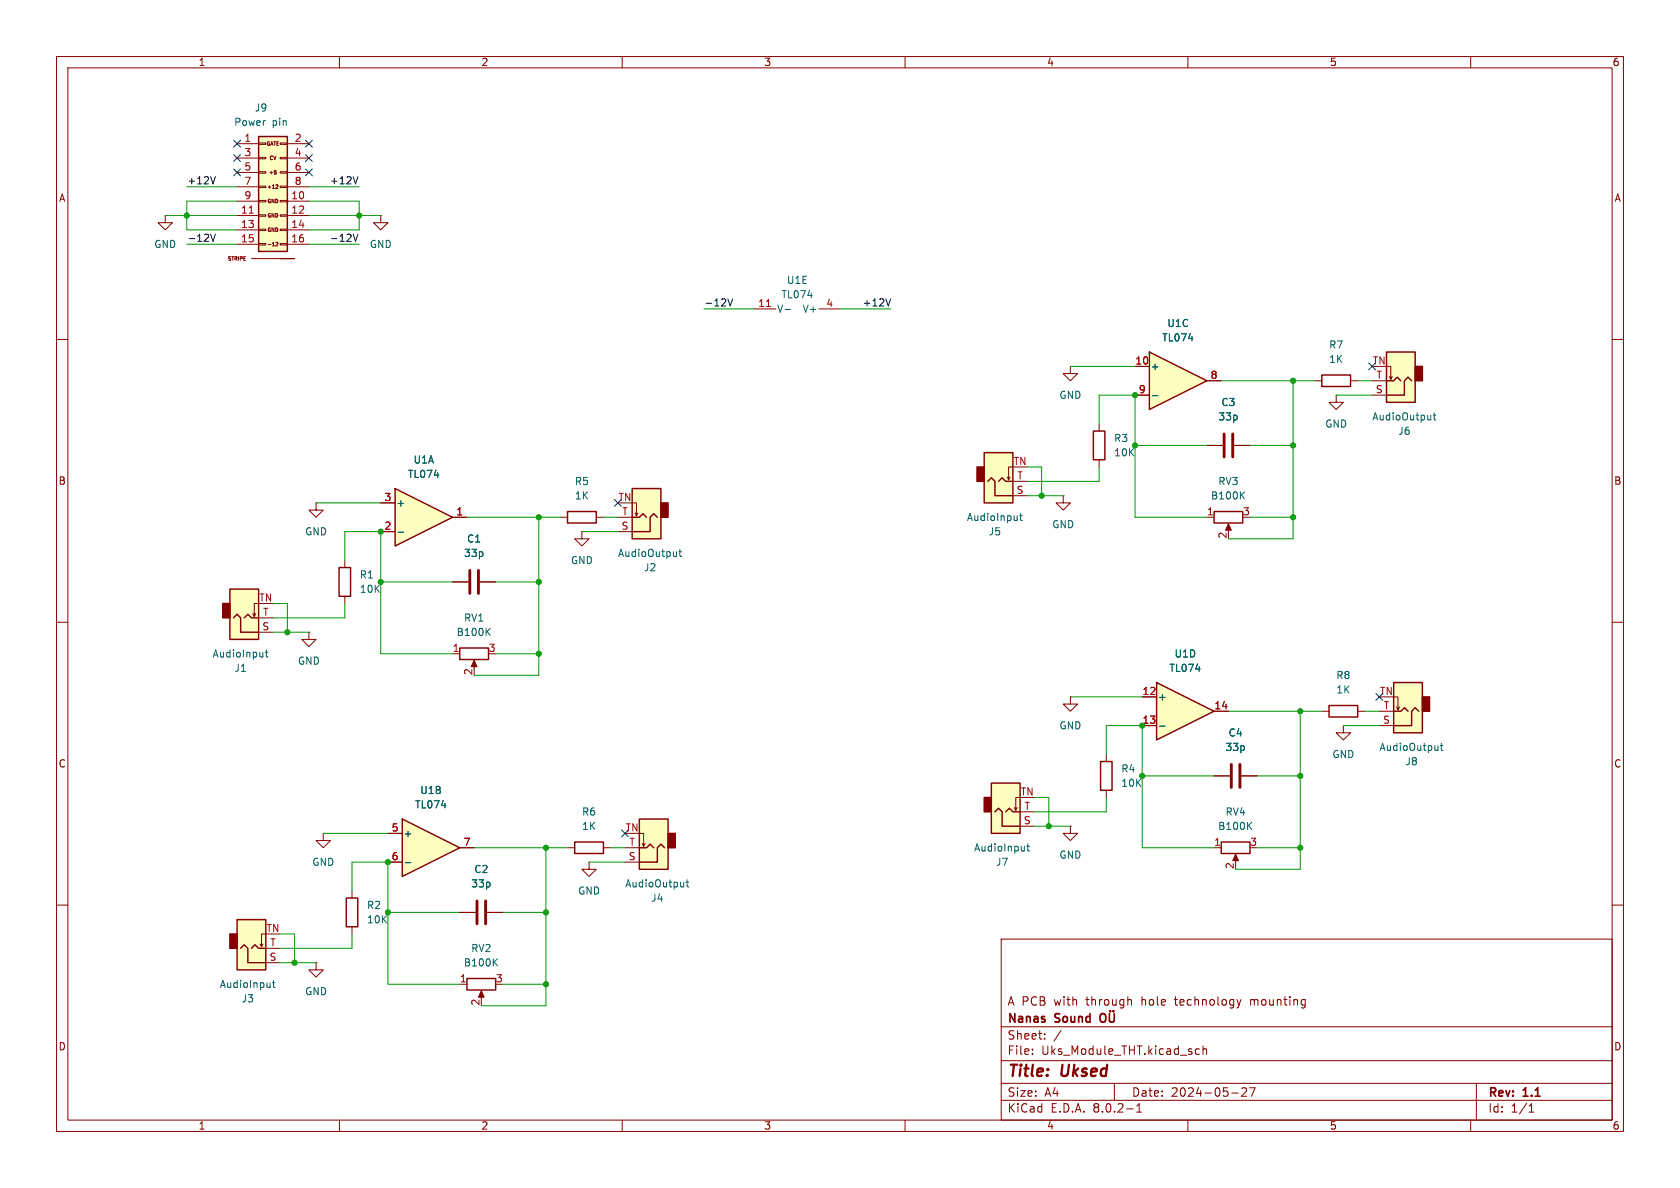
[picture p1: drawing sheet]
<svg xmlns="http://www.w3.org/2000/svg" width="297mm" height="210mm" viewBox="0 0 297 210" stroke-linecap="round" stroke-linejoin="round" font-family="sans-serif">
<g fill="none" stroke="#840000" stroke-width=".18">
<path d="M10 10h277v190h-277zM12 12h273v186h-273zM60 10v2M110 10v2M160 10v2M210 10v2M260 10v2M10 60h2M285 60h2M10 110h2M285 110h2M10 160h2"/>
<path d="M214.6 149.9h1.3M218.4 151.4v1M285 160h2M177 166h108v32h-108zM199.8 176.7l.2 .2v.8M218.7 176.7l.3 1M219 177.7l-.1 .4M219.4 176.7l-.4 1M60 198v2M110 198v2M160 198v2M177 194.5h108"/>
<path d="M177 191.5h108M177 187.5h108M177 181.5h108M182.5 186.3v.1M182.5 185.5v.1M184.7 183.6v.1M184.7 182.8v.1M187.6 182.1l-1.3 2M197 191.5v3M199.2 196h1.1M201 196.6h.8M201 195.5l.4-.4v1.5"/>
<path d="M210 198v2M211.3 186.1l.3 .3 .4-.1M212 185.5l-.4-.1-.3 .3M212.7 185.5l.2-.1 .3 .1 .1 .9M212.7 184.9v1.5M217.7 193.2h1.2M219.5 192.4l.6-.1 .2 .1 .1 .3-.9 1.1h.9M220.9 192.3h1l-.7 1.5M260 198v2M261 191.5v6.5M270.3 196.6h.9M270.3 195.5l.4-.4v1.5"/>
</g>
<path d="M194.6 179.4a.5 .5 0 0 1 .5-.2 .5 .5 0 0 1 .4 .5v.5a.5 .5 0 0 1-.5 .5 .5 .5 0 0 1-.5-.5zM196.1 179.2v1.2l.3 .3 .4-.1 .2-.2v-1.2" fill="none" stroke="#840000" stroke-width=".3"/>
<path d="M218.4 151l.5 1.1h-1z" fill="#840000" stroke="#840000" stroke-width=".18"/>
<path d="M215.9 148.8h5.1v2.1h-5.1z" fill="none" stroke="#840000" stroke-width=".25"/>
<path d="M220.7 145.9l.6 .7M221.3 145.4l-.7 .7" fill="none" stroke="#006464" stroke-width=".18"/>
<path d="M204.5 120.7l10.1 5-10.1 5.1z" fill="#ffffc2"/>
<path d="M194.6 134.6h2v5.1h-2zM204.5 120.7l10.1 5-10.1 5.1z" fill="none" stroke="#840000" stroke-width=".25"/>
<path d="M189.2 123.2v1.3h1.3l-1.3 1.2-1.2-1.2h1.2M189.2 123.2h.1M195.6 133.4v1.2M195.6 139.7v1.3M201.9 123.2h2.6M201.9 128.3h2.6M214.6 125.7h2.6M214.6 137.2h2.8M219.5 137.2h2.7" fill="none" stroke="#840000" stroke-width=".18"/>
<path d="M205 128.4h1" fill="none" stroke="#006464" stroke-width=".18"/>
<path d="M217.7 135.1v4.1M219.2 135.1v4.1" fill="none" stroke="#840000" stroke-width=".51"/>
<path d="M246.4 120.7h5.1v8.8h-5.1z" fill="#ffffc2"/>
<path d="M251.5 123.2h1.2v2.5h-1.2z" fill="#840000" stroke="#840000" stroke-width=".25"/>
<path d="M233.7 125.7h1.2M237.5 128.3v1.2h1.3l-1.3 1.3-1.3-1.3h1.3M237.5 128.3h.1M240 125.7h1.3M243.8 128.3h2.6M243.8 125.7h2.6M246.4 123.2h.7v2.3l.3-.5M246.9 125l.2 .5M81.3 161.3h2.8M86.1 161.3h2.8" fill="none" stroke="#840000" stroke-width=".18"/>
<path d="M234.9 124.7h5.1v2h-5.1zM246.4 120.7h5.1v8.8h-5.1zM246.4 125.7h1.2l.7-.6 .6 .6M250.8 125.7l-.6-.6-.6 .6v2.6h-3.2" fill="none" stroke="#840000" stroke-width=".25"/>
<path d="M254.2 131.8v.9M254.2 132.5l-.1 .1M254.6 131.8h.5M254.8 131.4v1.1l.3 .2" fill="none" stroke="#006464" stroke-width=".18"/>
<path d="M84.3 159.3v4M85.9 159.3v4" fill="none" stroke="#840000" stroke-width=".51"/>
<path d="M41.9 162.6h5.1v8.9h-5.1z" fill="#ffffc2"/>
<path d="M40.6 165.1h1.3v2.5h-1.3z" fill="#840000" stroke="#840000" stroke-width=".25"/>
<path d="M188 87.6v1.3h1.2l-1.2 1.3-1.3-1.3h1.3M188 87.6h.1M46.5 166.9l-.3 .5M47 165.1h-.8v2.3l-.2-.5M47 170.2h2.5M47 167.6h2.5M55.9 170.2v1.3h1.2l-1.2 1.2-1.3-1.2h1.3M55.9 170.2h.1M81.3 174h1.2M85.1 175.5v1" fill="none" stroke="#840000" stroke-width=".18"/>
<path d="M41.9 162.6h5.1v8.9h-5.1zM42.5 167.6l.7-.6 .6 .6v2.6h3.2M44.4 167.6l.7-.6 .6 .6h1.3M82.5 173h5.1v2h-5.1z" fill="none" stroke="#840000" stroke-width=".25"/>
<path d="M48.2 173.7h.5M48.4 173.3v1.1l.3 .2M87.4 170l.5 .8M87.9 169.5l-.7 .7" fill="none" stroke="#006464" stroke-width=".18"/>
<path d="M85.1 175.1l.5 1.2h-1z" fill="#840000" stroke="#840000" stroke-width=".18"/>
<path d="M174 80h5.1v8.9h-5.1z" fill="#ffffc2"/>
<path d="M172.7 82.6h1.3v2.5h-1.3z" fill="#840000" stroke="#840000" stroke-width=".25"/>
<g fill="none" stroke="#840000" stroke-width=".18">
<path d="M213.4 78.7h2.8M218.2 78.7h2.8M178.6 84.3l-.3 .5M179.1 82.6h-.8v2.2l-.2-.5M179.1 87.6h2.5M179.1 85.1h2.5M213.4 91.4h1.2M217.2 93v1M80 102.9h2.8M84.8 102.9h2.8M57.1 147.3v1.3h1.3l-1.3 1.3-1.2-1.3h1.2M57.1 147.3h.1"/>
<path d="M62.2 157.5v1.3M62.2 163.8v1.3"/>
</g>
<path d="M174 80h5.1v8.9h-5.1zM174.6 85.1l.7-.6 .6 .6v2.5h3.2M176.5 85.1l.7-.6 .6 .6h1.3M214.6 90.4h5.1v2.1h-5.1zM61.2 158.8h2v5h-2z" fill="none" stroke="#840000" stroke-width=".25"/>
<path d="M180.2 91.2h.5M180.4 90.7v1.1l.3 .2M219.5 87.5l.5 .7M220 86.9l-.7 .8" fill="none" stroke="#006464" stroke-width=".18"/>
<path d="M216.4 76.7v4.1M217.9 76.7v4.1M83.1 100.8v4.1M84.6 100.8v4.1" fill="none" stroke="#840000" stroke-width=".51"/>
<path d="M217.2 92.6l.5 1.1h-1z" fill="#840000" stroke="#840000" stroke-width=".18"/>
<path d="M111.8 86.4h5v8.9h-5z" fill="#ffffc2"/>
<path d="M116.8 88.9h1.3v2.5h-1.3z" fill="#840000" stroke="#840000" stroke-width=".25"/>
<path d="M133.3 54.6h3.9M144.8 54.6h3.8M109.2 94h2.6M109.2 91.4h2.6M111.8 88.9h.7v2.3l.3-.5M112.3 90.7l.2 .5" fill="none" stroke="#840000" stroke-width=".18"/>
<path d="M111.8 86.4h5v8.9h-5zM111.8 91.4h1.2l.7-.6 .6 .6M116.2 91.4l-.6-.6-.7 .6v2.6h-3.1" fill="none" stroke="#840000" stroke-width=".25"/>
<path d="M138.8 54.7h.9M119.6 97.5v.9M119.6 98.2l-.1 .1M120 97.5h.5M120.2 97.1v1.1l.3 .2" fill="none" stroke="#006464" stroke-width=".18"/>
<path d="M135.5 54.2h.7" fill="none" stroke="#a90000" stroke-width=".18"/>
<path d="M203.2 62.2l10.2 5.1-10.2 5.1z" fill="#ffffc2"/>
<path d="M203.2 62.2l10.2 5.1-10.2 5.1z" fill="none" stroke="#840000" stroke-width=".25"/>
<path d="M200.7 64.8h2.5M200.7 69.9h2.5M213.4 67.3h2.5" fill="none" stroke="#840000" stroke-width=".18"/>
<path d="M203.7 69.9h1" fill="none" stroke="#006464" stroke-width=".18"/>
<path d="M245.1 62.2h5.1v8.9h-5.1z" fill="#ffffc2"/>
<path d="M250.2 64.8h1.3v2.5h-1.3z" fill="#840000" stroke="#840000" stroke-width=".25"/>
<path d="M232.4 67.3h1.3M236.2 69.9v1.2h1.3l-1.3 1.3-1.3-1.3h1.3M236.2 69.9h.1M238.8 67.3h1.2M242.6 69.9h2.5M242.6 67.3h2.5M245.1 64.8h.8v2.3l.2-.6M245.6 66.5l.3 .6" fill="none" stroke="#840000" stroke-width=".18"/>
<path d="M233.7 66.3h5.1v2h-5.1zM245.1 62.2h5.1v8.9h-5.1zM245.1 67.3h1.3l.6-.6 .6 .6M249.6 67.3l-.7-.6-.6 .6v2.6h-3.2" fill="none" stroke="#840000" stroke-width=".25"/>
<path d="M252.9 73.4v.8M252.9 74.1v.1M253.4 73.4h.4M253.5 73v1.1l.3 .1" fill="none" stroke="#006464" stroke-width=".18"/>
<path d="M69.8 86.4l10.2 5-10.2 5.1z" fill="#ffffc2"/>
<path d="M69.8 86.4l10.2 5-10.2 5.1z" fill="none" stroke="#840000" stroke-width=".25"/>
<path d="M67.3 94h2.5M67.3 88.9h2.5M80 91.4h2.5" fill="none" stroke="#840000" stroke-width=".18"/>
<path d="M70.4 94.1h.9" fill="none" stroke="#006464" stroke-width=".18"/>
<path d="M175.3 138.4h5v8.9h-5z" fill="#ffffc2"/>
<path d="M174 141h1.3v2.5h-1.3z" fill="#840000" stroke="#840000" stroke-width=".25"/>
<g fill="none" stroke="#840000" stroke-width=".18">
<path d="M29.2 38.1v1.3h1.3l-1.3 1.2-1.3-1.2h1.3M29.2 38.1h.1M67.3 38.1v1.3h1.3l-1.3 1.2-1.3-1.2h1.3M67.3 38.1h.1M189.2 64.8v1.2h1.3l-1.3 1.3-1.2-1.3h1.2M189.2 64.8h.1M194.3 74.9v1.3M55.9 88.9v1.3h1.2l-1.2 1.2-1.3-1.2h1.3M55.9 88.9h.1M61 99.1v1.2M102.9 94v1.3h1.2l-1.2 1.2-1.3-1.2h1.3M102.9 94h.1"/>
<path d="M194.3 81.3v1.3M54.6 111.8v1.2h1.3l-1.3 1.3-1.3-1.3h1.3M54.6 111.8h.1M61 105.4v1.3M100.3 149.9h1.3M104.1 152.4v1.3h1.3l-1.3 1.2-1.2-1.2h1.2M104.1 152.4h.1M106.7 149.9h1.2M179.8 142.7l-.2 .6M180.3 141h-.7v2.3l-.3-.6M180.3 146.1h2.6M180.3 143.5h2.6"/>
<path d="M189.2 146.1v1.2h1.3l-1.3 1.3-1.2-1.3h1.2M189.2 146.1h.1"/>
</g>
<path d="M193.3 76.2h2v5.1h-2zM59.9 100.3h2.1v5.1h-2.1zM175.3 138.4h5v8.9h-5zM101.6 148.8h5.1v2.1h-5.1zM175.9 143.5l.6-.6 .7 .6v2.6h3.1M177.8 143.5l.6-.6 .7 .6h1.2" fill="none" stroke="#840000" stroke-width=".25"/>
<path d="M181.5 149.6h.5M181.7 149.2v1.1l.3 .1" fill="none" stroke="#006464" stroke-width=".18"/>
<path d="M113 144.8h5.1v8.9h-5.1z" fill="#ffffc2"/>
<path d="M118.1 147.3h1.3v2.6h-1.3z" fill="#840000" stroke="#840000" stroke-width=".25"/>
<path d="M110.5 152.4h2.5M110.5 149.9h2.5M113 147.3h.8v2.3l.2-.5M113.5 149.1l.3 .5" fill="none" stroke="#840000" stroke-width=".18"/>
<path d="M113 144.8h5.1v8.9h-5.1zM113 149.9h1.3l.6-.7 .7 .7M117.5 149.9l-.7-.7-.6 .7v2.5h-3.2" fill="none" stroke="#840000" stroke-width=".25"/>
<path d="M120.9 155.9v.9M120.9 156.7h-.1M121.3 155.9h.5M121.5 155.5v1.1l.3 .2" fill="none" stroke="#006464" stroke-width=".18"/>
<path d="M40.6 104.1h5.1v8.9h-5.1z" fill="#ffffc2"/>
<path d="M39.4 106.7h1.2v2.5h-1.2z" fill="#840000" stroke="#840000" stroke-width=".25"/>
<path d="M45.2 108.5l-.2 .5M45.7 106.7h-.7v2.3l-.3-.5M45.7 111.8h2.6M45.7 109.2h2.6" fill="none" stroke="#840000" stroke-width=".18"/>
<path d="M40.6 104.1h5.1v8.9h-5.1zM41.3 109.2l.6-.6 .6 .6v2.6h3.2M43.2 109.2l.6-.6 .6 .6h1.3" fill="none" stroke="#840000" stroke-width=".25"/>
<path d="M46.9 115.3h.5M47.1 114.9v1.1l.3 .1" fill="none" stroke="#006464" stroke-width=".18"/>
<path d="M71.1 144.8l10.2 5.1-10.2 5z" fill="#ffffc2"/>
<path d="M100.3 90.4h5.1v2.1h-5.1zM71.1 144.8l10.2 5.1-10.2 5z" fill="none" stroke="#840000" stroke-width=".25"/>
<path d="M99.1 91.4h1.2M105.4 91.4h1.3M68.6 147.3h2.5M68.6 152.4h2.5M81.3 149.9h2.5" fill="none" stroke="#840000" stroke-width=".18"/>
<path d="M71.6 152.5h1" fill="none" stroke="#006464" stroke-width=".18"/>
<path d="M45.7 24.1h5.1v20.4h-5.1z" fill="#ffffc2"/>
<g fill="none" stroke="#840000" stroke-width=".18">
<path d="M41.9 25.4h3.8M41.9 35.6h3.8M41.9 38.1h3.8M41.9 27.9h3.8M41.9 30.5h3.8M41.9 33h3.8M45.7 38h1.3v.2h-1.3zM45.7 35.4h1.3v.3h-1.3zM45.7 32.9h1.3v.2h-1.3zM45.7 30.4h1.3v.2h-1.3zM45.7 27.8h1.3v.3h-1.3zM45.7 25.3h1.3v.2h-1.3z"/>
<path d="M48.5 30.1h.3M48.6 30.4h.2v.3M48.8 30.7l-.2 .1M48.8 32.7h.2l.1 .2-.4 .4h.4M48.8 30.7h.1M49.5 38h1.3v.2h-1.3zM49.5 35.4h1.3v.3h-1.3zM49.5 32.9h1.3v.2h-1.3zM49.5 30.4h1.3v.2h-1.3zM49.5 27.8h1.3v.3h-1.3zM49.5 25.3h1.3v.2h-1.3zM50.8 25.4h3.8"/>
<path d="M50.8 35.6h3.8M50.8 38.1h3.8M50.8 27.9h3.8M50.8 30.5h3.8M50.8 33h3.8M41.9 40.6h3.8M41.9 43.2h3.8M44.4 45.7h7.7h-2.6M45.7 43.1h1.3v.2h-1.3zM45.7 40.5h1.3v.3h-1.3zM48.8 42.9l.2-.1 .1 .2-.4 .5h.4M48.8 42.9h.1"/>
<path d="M49.5 43.1h1.3v.2h-1.3zM49.5 40.5h1.3v.3h-1.3zM50.8 40.6h3.8M50.8 43.2h3.8M200.7 64.8h2.5M200.7 69.9h2.5M213.4 67.3h2.5M213.4 78.7h2.8M218.2 78.7h2.8M67.3 94h2.5M67.3 88.9h2.5M80 91.4h2.5"/>
<path d="M80 115.6h1.3M80 102.9h2.8M83.8 117.1v1M84.8 102.9h2.8M201.9 123.2h2.6M201.9 128.3h2.6M214.6 137.2h2.8M214.6 125.7h2.6M219.5 137.2h2.7M68.6 147.3h2.5M68.6 152.4h2.5M81.3 149.9h2.5"/>
<path d="M81.3 161.3h2.8M86.1 161.3h2.8"/>
</g>
<path d="M45.7 24.1h5.1v20.4h-5.1zM81.3 114.6h5.1v2h-5.1z" fill="none" stroke="#840000" stroke-width=".25"/>
<path d="M44.1 37.7h.7" fill="none" stroke="#a90000" stroke-width=".18"/>
<path d="M83.8 116.7l.5 1.2h-1z" fill="#840000" stroke="#840000" stroke-width=".18"/>
<path d="M203.7 69.9h1M70.4 94.1h.9M86.1 111.6l.6 .7M86.7 111.1l-.8 .7M205 128.4h1M71.6 152.5h1" fill="none" stroke="#006464" stroke-width=".18"/>
<path d="M38.1 31.2l-.4 1.3M63.3 31.2l-.4 1.3M37.2 41.4l.5 1.3 .4-1.3M62.4 41.4l.5 1.3 .4-1.3M128.7 52.8l.4 1.3 .4-1.3M157.5 52.8l-.5 1.3" fill="none" stroke="#0f0f0f" stroke-width=".18"/>
<g fill="none" stroke="#009600" stroke-width=".18">
<path d="M29.2 38.1h12.7M33 33h8.9M41.9 35.6h-8.9v5h8.9M54.6 35.6h8.9v5h-8.9M54.6 33h8.9M54.6 38.1h12.7M33 43.2h8.9M54.6 43.2h8.9M124.5 54.6h8.8M148.6 54.6h8.9M189.2 64.8h11.5M194.3 74.9v-5h6.4v21.5h12.7"/>
<path d="M200.7 78.7h12.7M215.9 67.3h16.5M221 78.7h7.6M228.6 67.3v28h-11.4M236.2 69.9h6.4M240 67.3h2.6M55.9 88.9h11.4M61 99.1v-5.1h6.3v21.6h12.7M82.5 91.4h16.6M95.2 91.4v28h-11.4M102.9 94h6.3M106.7 91.4h2.5"/>
<path d="M181.6 87.6h6.4M181.6 82.6h2.5v5M194.3 82.6v2.5h-12.7M221 91.4h7.6M48.3 111.8h6.3M48.3 106.7h2.5v5.1M61 106.7v2.5h-12.7M67.3 102.9h12.7M87.6 102.9h7.6M87.6 115.6h7.6M189.2 123.2h12.7M195.6 133.4v-5.1h6.3v21.6h12.7"/>
<path d="M201.9 137.2h12.7M217.2 125.7h16.5M222.2 137.2h7.7M229.9 125.7v28h-11.5M237.5 128.3h6.3M241.3 125.7h2.5M57.1 147.3h11.5M62.2 157.5v-5.1h6.4v21.6h12.7M83.8 149.9h16.5M96.5 149.9v27.9h-11.4M104.1 152.4h6.4M107.9 149.9h2.6"/>
<path d="M182.9 141h2.5v5.1M182.9 146.1h6.3M195.6 141v2.5h-12.7M222.2 149.9h7.7M49.5 170.2h6.4M49.5 165.1h2.6v5.1M62.2 165.1v2.5h-12.7M68.6 161.3h12.7M88.9 161.3h7.6M88.9 174h7.6"/>
</g>
<g fill="none" stroke="#000084" stroke-width=".18">
<path d="M41.3 24.8l1.2 1.2M41.3 27.3l1.2 1.2M41.3 29.9l1.2 1.2M42.5 24.8l-1.2 1.2M42.5 27.3l-1.2 1.2M42.5 29.9l-1.2 1.2M54 24.8l1.2 1.2M54 29.9l1.2 1.2M54 27.3l1.2 1.2M55.2 24.8l-1.2 1.2M55.2 29.9l-1.2 1.2M55.2 27.3l-1.2 1.2"/>
<path d="M242 64.2l1.2 1.2M243.2 64.2l-1.2 1.2M108.6 88.3l1.2 1.2M109.8 88.3l-1.2 1.2M243.2 122.6l1.2 1.2M244.4 122.6l-1.2 1.2M109.9 146.7l1.2 1.2M111.1 146.7l-1.2 1.2"/>
</g>
<g fill="#009600" stroke="#009600" stroke-width=".18">
<circle cx="201.9" cy="128.3" r=".46"/>
<circle cx="95.2" cy="91.4" r=".46"/>
<circle cx="95.2" cy="102.9" r=".46"/>
<circle cx="184.1" cy="87.6" r=".46"/>
<circle cx="185.4" cy="146.1" r=".46"/>
<circle cx="200.7" cy="69.9" r=".46"/>
<circle cx="200.7" cy="78.7" r=".46"/>
<circle cx="67.3" cy="94" r=".46"/>
<circle cx="67.3" cy="102.9" r=".46"/>
<circle cx="95.2" cy="115.6" r=".46"/>
<circle cx="50.8" cy="111.8" r=".46"/>
<circle cx="63.5" cy="38.1" r=".46"/>
<circle cx="33" cy="38.1" r=".46"/>
<circle cx="228.6" cy="91.4" r=".46"/>
<circle cx="228.6" cy="78.7" r=".46"/>
<circle cx="228.6" cy="67.3" r=".46"/>
<circle cx="68.6" cy="161.3" r=".46"/>
<circle cx="68.6" cy="152.4" r=".46"/>
<circle cx="96.5" cy="174" r=".46"/>
<circle cx="52.1" cy="170.2" r=".46"/>
<circle cx="96.5" cy="161.3" r=".46"/>
<circle cx="96.5" cy="149.9" r=".46"/>
<circle cx="229.9" cy="125.7" r=".46"/>
<circle cx="229.9" cy="137.2" r=".46"/>
<circle cx="201.9" cy="137.2" r=".46"/>
<circle cx="229.9" cy="149.9" r=".46"/>
</g>
<g font-size="2.8" fill="#840000">
<text x="178" y="190.9">Title:</text>
<text x="187.7" y="190.9">Uksed</text>
</g>
<g font-size="2.1" fill="#840000">
<text x="178" y="178">A PCB</text>
<text x="186.4" y="178">with</text>
<text x="192.2" y="178">through</text>
<text x="202.1" y="178">hole</text>
<text x="208.1" y="178">technology</text>
<text x="221.6" y="178">mounting</text>
<text x="178" y="184">Sheet:</text>
<text x="178" y="181.2">Nanas</text>
<text x="186.6" y="181.2">Sound</text>
<text x="178" y="186.7">File:</text>
<text x="184.1" y="186.7">Uks_Module_THT.kicad_sch</text>
<text x="178" y="196.9">KiCad</text>
<text x="178" y="194.1">Size:</text>
<text x="184.7" y="194.1">A4</text>
<text x="185.7" y="196.9">E.D.A.</text>
<text x="193.3" y="196.9">8.0.2-1</text>
<text x="200" y="194.1">Date:</text>
<text x="207" y="194.1">2024-05-27</text>
<text x="263" y="194.3">Rev:</text>
<text x="263" y="196.9">Id:</text>
<text x="267.1" y="196.9">1/1</text>
<text x="269.4" y="194.3">1.1</text>
</g>
<g font-size="1.8" fill="#840000">
<text x="35" y="11.9">1</text>
<text x="85" y="11.9">2</text>
<text x="135" y="11.9">3</text>
<text x="185" y="11.9">4</text>
<text x="235" y="11.9">5</text>
<text x="285" y="11.9">6</text>
<text x="10.3" y="35.9">A</text>
<text x="285.3" y="35.9">A</text>
<text x="10.3" y="85.9">B</text>
<text x="285.3" y="85.9">B</text>
<text x="10.3" y="135.9">C</text>
<text x="285.3" y="135.9">C</text>
<text x="10.3" y="185.9">D</text>
<text x="285.3" y="185.9">D</text>
<text x="35" y="199.9">1</text>
<text x="85" y="199.9">2</text>
<text x="135" y="199.9">3</text>
<text x="185" y="199.9">4</text>
<text x="235" y="199.9">5</text>
<text x="285" y="199.9">6</text>
</g>
<g font-size="1.8" fill="#006464">
<text x="41.3" y="22.5">Power</text>
<text x="45" y="19.9">J9</text>
<text x="48.1" y="22.5">pin</text>
<text x="27.2" y="44">GND</text>
<text x="65.3" y="44">GND</text>
<text x="138.1" y="52.9">TL074</text>
<text x="139" y="50.4">U1E</text>
<text x="137.3" y="55.5">V-</text>
<text x="141.8" y="55.5">V+</text>
<text x="206.3" y="58">U1C</text>
<text x="203.3" y="65.6">+</text>
<text x="205.4" y="60.6">TL074</text>
<text x="234.9" y="61.8">R7</text>
<text x="234.9" y="64.4">1K</text>
<text x="187.2" y="70.7">GND</text>
<text x="215.8" y="72">C3</text>
<text x="215.3" y="74.5">33p</text>
<text x="234.2" y="75.8">GND</text>
<text x="242.5" y="74.5">AudioOutput</text>
<text x="247.1" y="77.1">J6</text>
<text x="73" y="82.1">U1A</text>
<text x="196.9" y="78.3">R3</text>
<text x="196.9" y="80.9">10K</text>
<text x="70" y="89.8">+</text>
<text x="72" y="84.7">TL074</text>
<text x="101.5" y="86">R5</text>
<text x="101.5" y="88.5">1K</text>
<text x="214" y="88.5">B100K</text>
<text x="215.3" y="86">RV3</text>
<text x="53.8" y="94.8">GND</text>
<text x="170.8" y="92.3">AudioInput</text>
<text x="174.7" y="94.8">J5</text>
<text x="185.9" y="93.6">GND</text>
<text x="81.9" y="98.7">33p</text>
<text x="82.5" y="96.1">C1</text>
<text x="100.8" y="99.9">GND</text>
<text x="109.1" y="98.7">AudioOutput</text>
<text x="113.7" y="101.2">J2</text>
<text x="63.5" y="102.5">R1</text>
<text x="63.5" y="105">10K</text>
<text x="80.6" y="112.6">B100K</text>
<text x="81.9" y="110.1">RV1</text>
<text x="37.5" y="116.4">AudioInput</text>
<text x="41.4" y="119">J1</text>
<text x="52.6" y="117.7">GND</text>
<text x="206.6" y="119">TL074</text>
<text x="207.5" y="116.4">U1D</text>
<text x="204.6" y="124.1">+</text>
<text x="236.1" y="120.2">R8</text>
<text x="236.1" y="122.8">1K</text>
<text x="187.2" y="129.1">GND</text>
<text x="217.1" y="130.4">C4</text>
<text x="198.1" y="136.8">R4</text>
<text x="216.6" y="132.9">33p</text>
<text x="235.5" y="134.2">GND</text>
<text x="243.8" y="132.9">AudioOutput</text>
<text x="248.4" y="135.5">J8</text>
<text x="73.3" y="143.1">TL074</text>
<text x="74.2" y="140.6">U1B</text>
<text x="198.1" y="139.3">10K</text>
<text x="71.2" y="148.2">+</text>
<text x="102.8" y="144.4">R6</text>
<text x="102.8" y="146.9">1K</text>
<text x="215.3" y="146.9">B100K</text>
<text x="216.6" y="144.4">RV4</text>
<text x="55.1" y="153.3">GND</text>
<text x="83.7" y="154.5">C2</text>
<text x="172.1" y="150.7">AudioInput</text>
<text x="176" y="153.3">J7</text>
<text x="187.2" y="152">GND</text>
<text x="64.8" y="160.9">R2</text>
<text x="83.2" y="157.1">33p</text>
<text x="102.1" y="158.3">GND</text>
<text x="110.4" y="157.1">AudioOutput</text>
<text x="115" y="159.6">J4</text>
<text x="64.8" y="163.4">10K</text>
<text x="81.9" y="171">B100K</text>
<text x="83.2" y="168.5">RV2</text>
<text x="38.8" y="174.9">AudioInput</text>
<text x="42.6" y="177.4">J3</text>
<text x="53.8" y="176.1">GND</text>
</g>
<g font-size="1.8" fill="#a90000">
<text x="43.1" y="25.1">1</text>
<text x="43.1" y="27.7">3</text>
<text x="52" y="25.1">2</text>
<text x="52" y="27.7">4</text>
<text x="43.1" y="30.2">5</text>
<text x="43.1" y="32.8">7</text>
<text x="43.1" y="35.3">9</text>
<text x="51.4" y="35.3">10</text>
<text x="52" y="30.2">6</text>
<text x="52" y="32.8">8</text>
<text x="42.5" y="37.8">11</text>
<text x="42.5" y="40.4">13</text>
<text x="51.4" y="37.8">12</text>
<text x="51.4" y="40.4">14</text>
<text x="42.5" y="42.9">15</text>
<text x="51.4" y="42.9">16</text>
<text x="133.9" y="54.4">11</text>
<text x="146" y="54.4">4</text>
<text x="200.6" y="64.5">10</text>
<text x="242.6" y="64.5">TN</text>
<text x="201.2" y="69.6">9</text>
<text x="213.9" y="67.1">8</text>
<text x="243.1" y="69.6">S</text>
<text x="243.3" y="67.1">T</text>
<text x="179.1" y="82.3">TN</text>
<text x="67.9" y="88.6">3</text>
<text x="109.2" y="88.6">TN</text>
<text x="179.6" y="87.4">S</text>
<text x="179.8" y="84.8">T</text>
<text x="67.9" y="93.7">2</text>
<text x="80.6" y="91.2">1</text>
<text x="109.8" y="93.7">S</text>
<text x="109.9" y="91.2">T</text>
<text x="213.3" y="91.2">1</text>
<text x="216.9" y="95.3" transform="rotate(-90 216.9 95.3)">2</text>
<text x="219.6" y="91.2">3</text>
<text x="45.7" y="106.4">TN</text>
<text x="46.3" y="111.5">S</text>
<text x="46.4" y="109">T</text>
<text x="79.9" y="115.3">1</text>
<text x="83.6" y="119.5" transform="rotate(-90 83.6 119.5)">2</text>
<text x="86.3" y="115.3">3</text>
<text x="201.9" y="122.9">12</text>
<text x="214.6" y="125.5">14</text>
<text x="243.9" y="122.9">TN</text>
<text x="244.5" y="125.5">T</text>
<text x="201.9" y="128">13</text>
<text x="244.4" y="128">S</text>
<text x="180.4" y="140.7">TN</text>
<text x="181" y="143.3">T</text>
<text x="69.1" y="147.1">5</text>
<text x="81.8" y="149.6">7</text>
<text x="110.5" y="147.1">TN</text>
<text x="111.2" y="149.6">T</text>
<text x="180.9" y="145.8">S</text>
<text x="214.6" y="149.6">1</text>
<text x="220.9" y="149.6">3</text>
<text x="69.1" y="152.1">6</text>
<text x="111.1" y="152.1">S</text>
<text x="218.2" y="153.7" transform="rotate(-90 218.2 153.7)">2</text>
<text x="47" y="164.8">TN</text>
<text x="47.7" y="167.4">T</text>
<text x="47.6" y="169.9">S</text>
<text x="81.2" y="173.7">1</text>
<text x="87.6" y="173.7">3</text>
<text x="84.8" y="177.9" transform="rotate(-90 84.8 177.9)">2</text>
</g>
<g font-size="1.8" fill="#0f0f0f">
<text x="33" y="32.7">+12V</text>
<text x="58.2" y="32.7">+12V</text>
<text x="33" y="42.8">-12V</text>
<text x="58.2" y="42.8">-12V</text>
<text x="124.5" y="54.3">-12V</text>
<text x="152.4" y="54.3">+12V</text>
</g>
<g font-size=".9" fill="#840000">
<text x="47" y="25.9">GATE</text>
<text x="47.5" y="28.5">CV</text>
<text x="47.1" y="33.6">+12</text>
<text x="47.4" y="31">+5</text>
<text x="47.1" y="41.2">GND</text>
<text x="47.1" y="38.6">GND</text>
<text x="47.1" y="36.1">GND</text>
<text x="40.1" y="46.3">STRIPE</text>
<text x="47.1" y="43.7">-12</text>
</g>
</svg>
